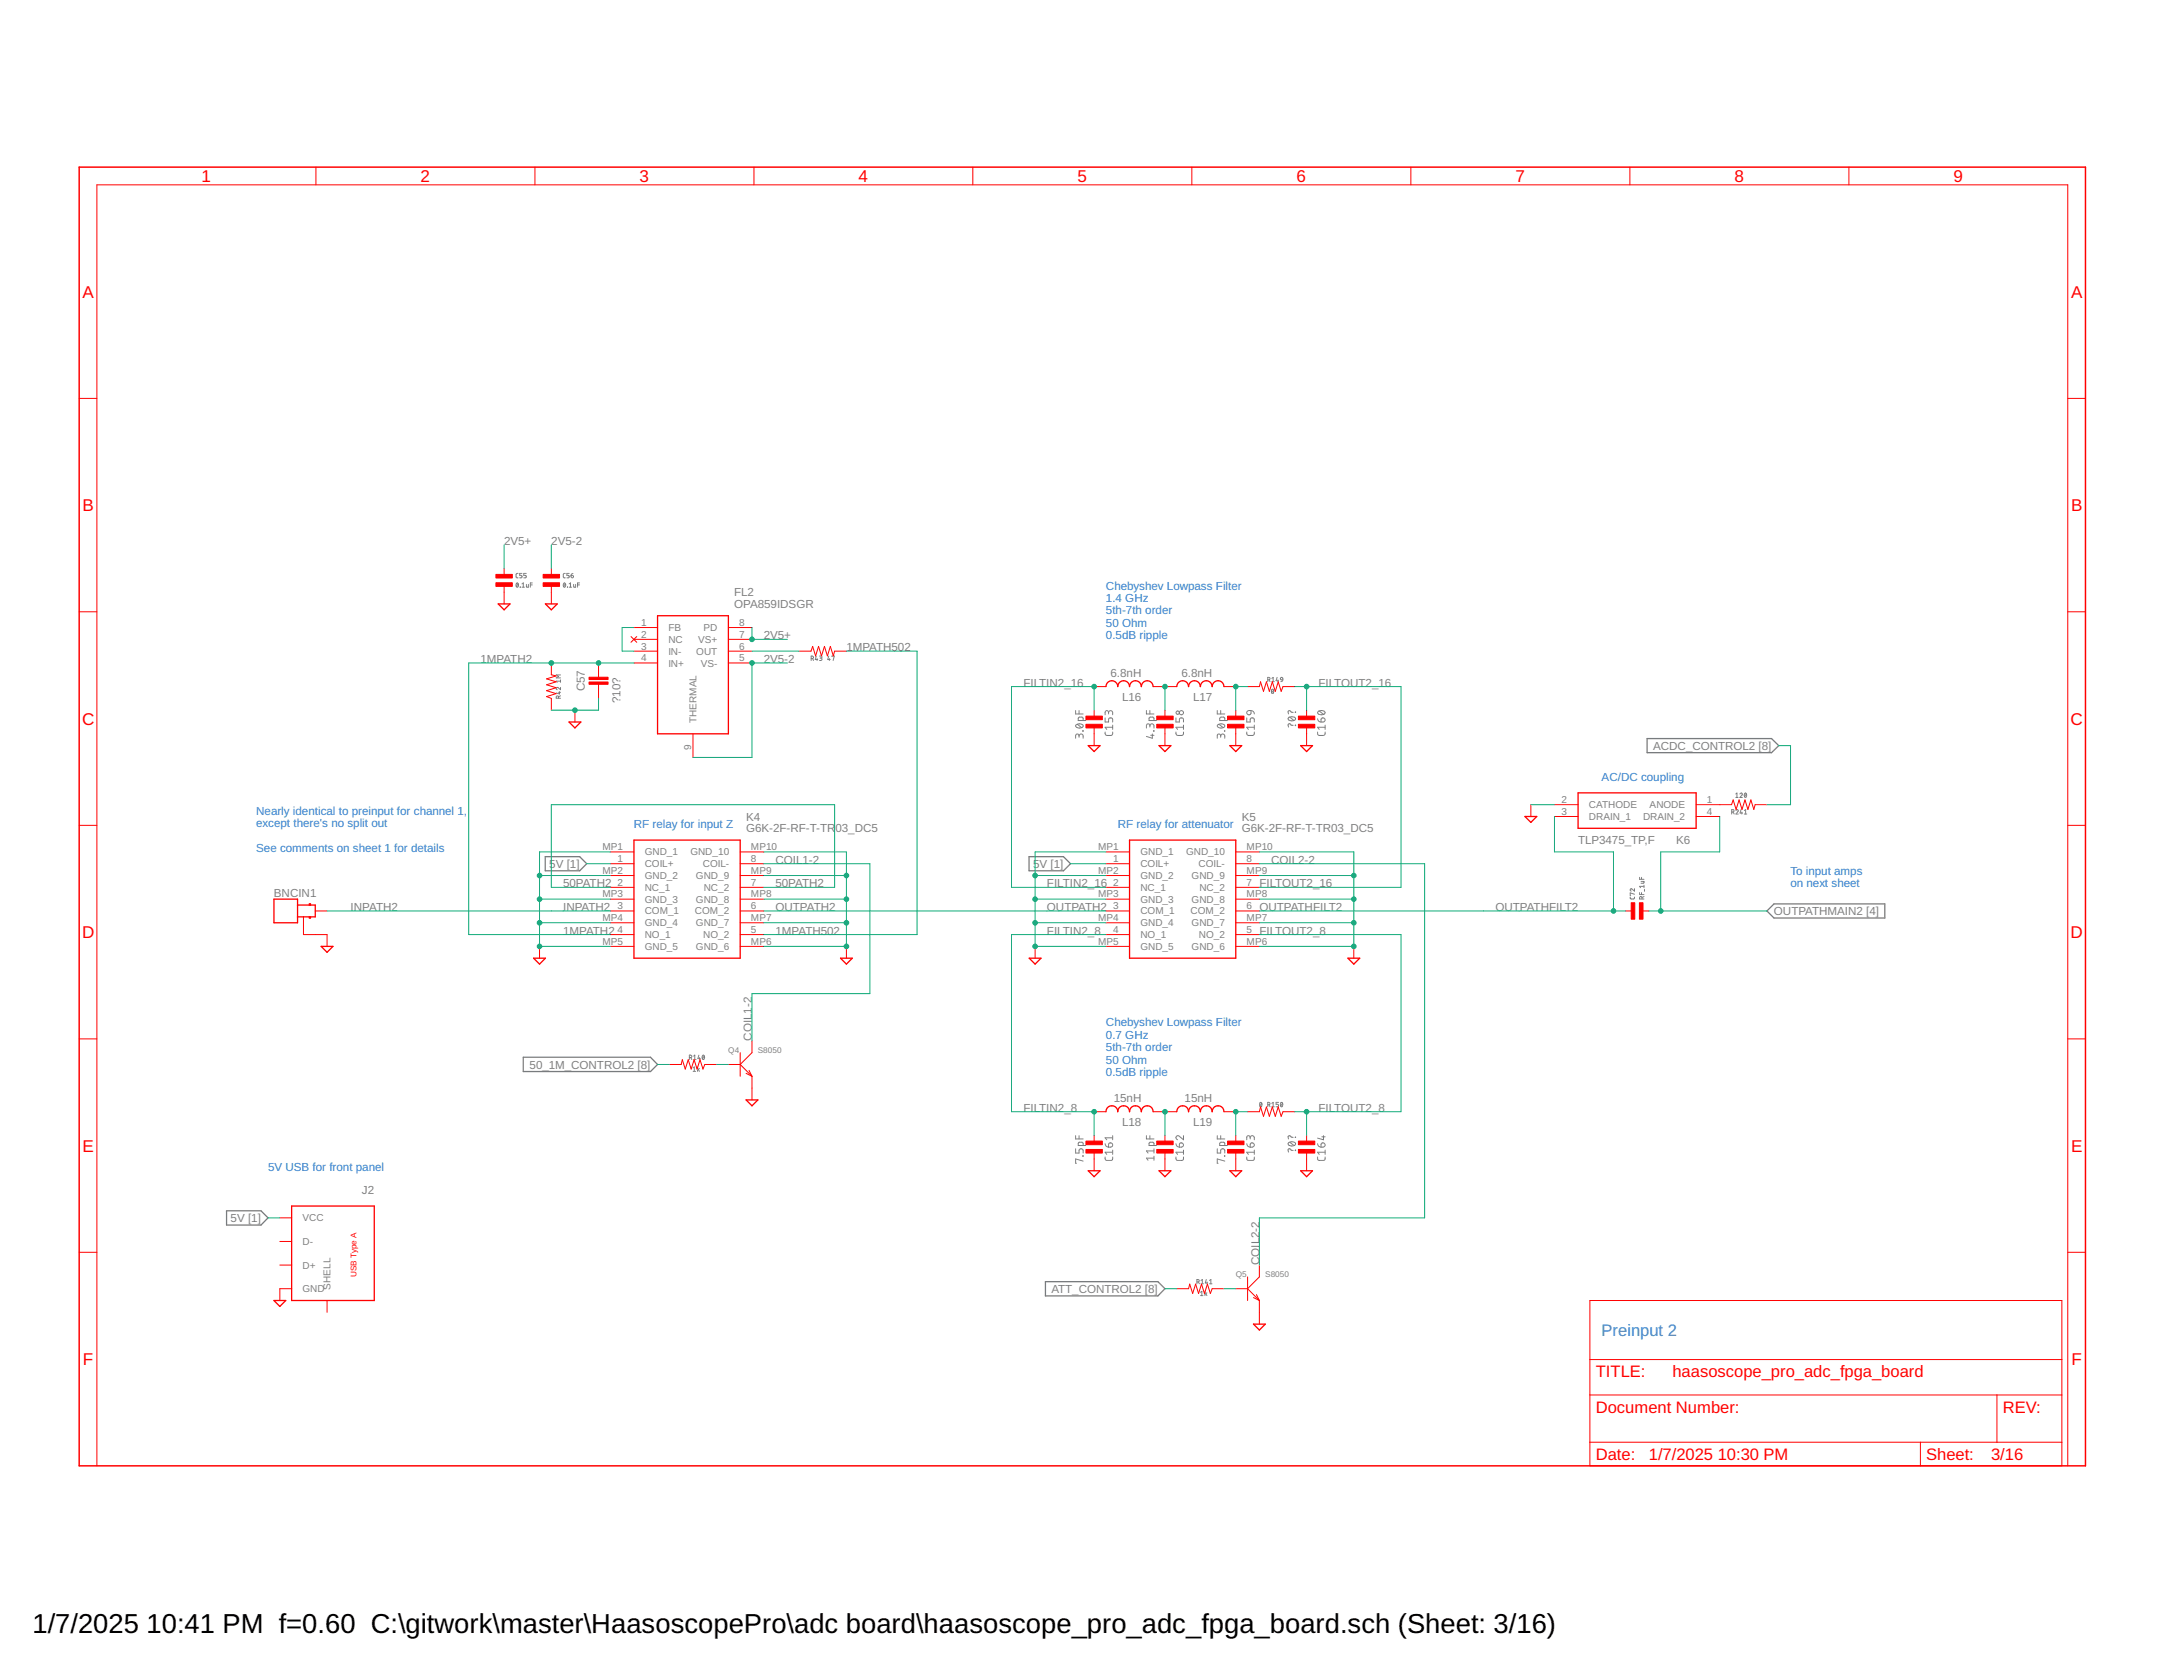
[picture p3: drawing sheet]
<svg xmlns="http://www.w3.org/2000/svg" width="279mm" height="216mm" viewBox="0 0 279 216" stroke-linecap="round" stroke-linejoin="round" font-family="sans-serif">
<g fill="none" stroke="#808080" stroke-width=".13">
<path d="M66.7 75.2a.25 .25 0 0 1 .3 .3 .25 .25 0 0 1-.3 .3l-.1-.2zM66.9 74l-.3 .1 .1 .4 .2 .1M66.9 75.4l-.2 .3M67.2 75.8h.1M67.4 74h-.3v.3h.3v.2l-.3 .1M67.4 75.8h.3M67.4 75.4l.2-.2v.6M67.9 74h-.3v.3h.3v.2l-.3 .1M68 75.4v.4h.2v-.4M68.5 75.5h.2M68.7 75.2h-.2v.6M72.8 75.2a.25 .25 0 0 1 .2 .3 .25 .25 0 0 1-.2 .3l-.1-.2z"/>
<path d="M73 74l-.3 .1v.4l.3 .1M73 75.4l-.3 .3M73.3 75.8h.1M73.5 74h-.3v.3h.3v.2l-.3 .1M73.5 75.8h.3M73.5 75.4l.2-.2v.6M73.7 74.3h.3v.2h-.2zM74 74l-.3 .3M74.1 75.4v.4h.2v-.4M74.6 75.5h.2M74.8 75.2h-.2v.6M72.1 90.1v-.2h-.3v.2h.6"/>
<path d="M72.1 89.3h.3M72.2 89.3v.3l-.4-.2M72.4 88.7v.3l-.3-.2a.15 .15 0 0 0-.3 0 .15 .15 0 0 0 .1 .2M72.4 87.9h-.6l.1 .2M72.4 87.7v.4M72.4 87.1h-.6l.3 .2-.3 .2h.6M72.4 89.8l-.3 .1M104.7 85h.3v-.2l-.3-.1v.5M104.9 85l.1 .2M105.4 84.7l-.1 .4h.3M105.5 85v.2M105.8 84.7l.3 .1v.1h-.2"/>
<path d="M106 84.9l.1 .2-.3 .1M107 84.7l-.1 .4h.3M107.1 85v.2M107.4 84.7h.3l-.1 .5M138.9 91.7v.4h.9M138.9 93.6l.5-.2a.36 .36 0 0 1 .4 .4l-.2 .1h-.4l-.3-.1zM139.1 93.5l.5 .4M139.3 95v-.1a.27 .27 0 0 1 .3-.2 .27 .27 0 0 1 .2 .3v.3M139.3 95.1l-.1-.4h-.2l-.1 .2v.4M139.3 91.7v.4M139.8 94.3v.1zM139.8 93v-.4l-.1-.1-.5 .1v.4h1"/>
<path d="M142.7 94.5v.3l.2 .1h.7l.1-.4M142.7 92.6v.6h.4v-.3a.27 .27 0 0 1 .3-.3 .27 .27 0 0 1 .3 .3v.3M143.1 92a.26 .26 0 0 1 .3-.3 .26 .26 0 0 1 .3 .3v.2M143.1 92.1v-.3l-.2-.1-.2 .1v.4M143.7 93.6v.5M143.7 93.9h-1l.2 .2M148 91.7v.4h1M148.5 93.7a.27 .27 0 0 1 .2-.3 .27 .27 0 0 1 .3 .3v.3M148.5 93.8l-.1-.4h-.3l-.1 .2v.4M148.5 91.7v.4M148.6 94.9h.4M148.8 94.7v.6l-.8-.3"/>
<path d="M148.9 94.3l.1 .1zM149 93v-.4l-.2-.1-.4 .1v.4h.9M151.8 94.5l.1 .3 .1 .1h.7l.1-.4M151.8 92.6v.6h.5v-.3a.27 .27 0 0 1 .2-.3 .27 .27 0 0 1 .3 .3v.3M152.8 93.9h-1l.2 .2M152.8 93.6v.5M157.2 91.7v.4h.9M157.2 93.6l.4-.2a.41 .41 0 0 1 .5 .3 .57 .57 0 0 1-.9 0zM157.4 93.5l.5 .4M157.6 95a.27 .27 0 0 1 .3-.3 .27 .27 0 0 1 .2 .3v.3M157.6 95.1v-.2a.22 .22 0 0 0-.2-.2 .22 .22 0 0 0-.2 .2v.4M157.6 91.7v.4"/>
<path d="M158.1 94.3v.1zM158.1 93v-.4l-.1-.1-.5 .1v.4h1M161 94.5v.3l.2 .1h.6l.1-.4M161 92.6v.6h.4v-.3a.27 .27 0 0 1 .3-.3 .27 .27 0 0 1 .2 .3v.3M161 91.8l.5-.1v.3a.28 .28 0 0 1-.4 .2 .28 .28 0 0 1-.1-.4zM161.5 91.7a.43 .43 0 0 1 .4 .4M161.9 93.9h-.9l.2 .2M161.9 93.6v.5M163.7 87.7h.2v-.3h-.2v.6M163.9 87.7l.1 .3M164.2 87.5l.2-.1v.6M164.2 88h.3"/>
<path d="M164.2 89a.25 .25 0 0 1 .3 .2 .25 .25 0 0 1-.3 .3l-.1-.3zM164.4 89.1l-.2 .3M164.9 87.4l-.1 .4h.3M165 87.7v.3M165.4 87.5h.2v.2h-.2zM165.6 87.7v.2l-.2 .1M166.3 92.6l.5-.1a.38 .38 0 0 1 .5 .3 .57 .57 0 0 1-1 0zM166.5 92.5l.6 .5M167 93.6h-.2l-.2-.2h-.2l-.1 .2 .1 .2M167 91.9l-.6-.2-.1 .2 .1 .2M167.2 93.6h.1zM167.2 91.9h.1z"/>
<path d="M170.1 94.5v.3l.2 .1h.7l.1-.4M170.1 92.8a.43 .43 0 0 0 .5 .4M170.2 91.9l.4-.2a.34 .34 0 0 1 .4 .4l-.4 .1a.41 .41 0 0 1-.5-.2zM170.3 91.8l.6 .4M170.6 92.8a.27 .27 0 0 1 .5 0 .27 .27 0 0 1-.3 .4h-.2zM171.1 93.9h-1l.2 .2M171.1 93.6v.5M210.5 115.8v.2h.1h.4v-.2M211 114.7v.3l-.3-.3h-.2v.2l.1 .1M211 115.4l-.5-.2v.3M211.7 113.2v.3h.6M211.7 115.2v.2h.6"/>
<path d="M211.9 113.7h.4l-.1 .3h-.3M211.9 113.2v.3M211.9 115.2v.2M212 116v-.2l-.2-.1-.1 .3h.6M212.3 115.7l-.3 .1M212.3 114.4h-.6l.1 .2M212.3 114.2v.4M212.3 114.8v.2M223.6 104.8h.2v-.3h-.2v.6M223.8 104.8l.1 .3M224.1 102.5l.2-.2v.6M224.1 102.9h.3"/>
<path d="M224.1 104.6l.2-.1h.1v.2l-.3 .4h.3M224.6 102.5l.2-.2 .1 .1 .1 .2-.4 .3h.4M224.8 104.5l-.1 .4h.3M224.9 104.8v.3M225.2 105.1h.3M225.2 104.6l.2-.1v.6M225.3 102.4a.27 .27 0 0 1 .2 .2 .27 .27 0 0 1-.2 .3l-.1-.3zM225.5 102.5l-.3 .3M89 136.5h.2M89.2 136.5l.1-.2-.3-.1v.5M89.2 136.5l.1 .2M89.5 137.8l.1-.1v.6"/>
<path d="M89.5 138.3h.3M89.6 136.3l.1-.1v.5M89.6 136.7h.3M90.1 137.7v.6M90.2 138l.1 .3M90.2 136.2l-.1 .4h.3M90.3 137.9l-.2 .2M90.3 136.5v.2M90.7 136.2a.27 .27 0 0 1 .3 .3 .27 .27 0 0 1-.3 .2v-.2zM90.9 136.3l-.2 .3M138.9 148.3v.5h.4v-.4l.2-.1 .3 .1v.4M138.9 146.6v.4h.9"/>
<path d="M139.3 146.6v.4M139.8 149.2h.1M139.8 147.8v-.4h-.4l-.2 .1v.3h1M139.8 149.8l-.9-.2v.5h.1M142.7 149.3v.3l.2 .2 .7-.1 .1-.4M142.7 147.6a.43 .43 0 0 0 .4 .4M143.2 147.6a.28 .28 0 0 1 .4 0 .28 .28 0 0 1-.2 .4h-.3zM143.7 146.6v.5M143.7 148.4v.6M143.7 148.7h-1l.2 .3M143.7 146.8h-1l.2 .3M148 146.6v.4h1"/>
<path d="M148.5 146.6v.4M149 147.8l-.1-.4h-.4l-.1 .1v.3h.9M149 148.3v.5M149 149.2v.5M149 149.5h-1l.2 .2M149 148.5h-1l.2 .3M151.8 149.3l.1 .3 .1 .2 .7-.1 .1-.4M151.8 147.6a.43 .43 0 0 0 .5 .4M152.3 147.6a.28 .28 0 0 1 .5 0 .28 .28 0 0 1-.3 .4h-.2zM152.8 146.6v.5l-.5-.5a.26 .26 0 0 0-.5 .1 .26 .26 0 0 0 .2 .4M152.8 148.4v.6M152.8 148.7h-1l.2 .3"/>
<path d="M157.2 148.3v.5h.4v-.4l.2-.1 .3 .1v.4M157.2 146.6v.4h.9M157.6 146.6v.4M158.1 149.2h.1M158.1 147.8v-.4h-.5l-.1 .2v.2h1M158.1 149.8l-.9-.2v.5h.1M161 149.3v.3l.2 .2 .6-.1 .1-.4M161 147.6a.43 .43 0 0 0 .4 .4M161.4 146.8a.27 .27 0 0 1 .3-.2 .27 .27 0 0 1 .2 .2v.3M161.4 147v-.2a.22 .22 0 0 0-.2-.2 .22 .22 0 0 0-.2 .2v.3M161.5 147.5a.28 .28 0 0 1 .4 .2 .28 .28 0 0 1-.2 .3h-.3v-.3zM161.9 148.4v.6"/>
<path d="M161.9 148.7h-.9l.2 .3M162.7 142.3a.27 .27 0 0 1 .2 .2 .27 .27 0 0 1-.2 .3l-.1-.3zM162.9 142.4l-.2 .3M163.7 142.6l.2-.1 .1-.1-.3-.1v.5M163.9 142.6l.1 .2M164.2 142.4l.2-.1v.5M164.2 142.8h.3M165.1 142.3h-.3v.2h.2l.1 .1-.1 .2h-.2M165.4 142.3a.27 .27 0 0 1 .2 .2 .27 .27 0 0 1-.2 .3l-.1-.3zM165.6 142.4l-.2 .3M166.3 147.5l.5-.2a.41 .41 0 0 1 .5 .3 .57 .57 0 0 1-1 0zM166.5 147.4l.6 .4"/>
<path d="M167 148.5l-.6-.2-.1 .1 .1 .3M167 146.8l-.6-.2-.1 .1 .1 .3M167.2 146.7h.1M167.2 148.4l.1 .1zM170.1 149.3v.3l.2 .2 .7-.1 .1-.4M170.1 147.6a.43 .43 0 0 0 .5 .4M170.6 147.6a.28 .28 0 0 1 .5 0 .28 .28 0 0 1-.3 .4h-.2zM170.7 146.7h.4M170.9 146.6v.5l-.8-.2M171.1 148.4v.6M171.1 148.7h-1l.2 .3M154.5 165.4l.3-.1v-.2h-.3v.6"/>
<path d="M154.7 165.4l.2 .3M155 166.8l.2-.2v.6M155 167.2h.3M155.1 165.2l.1-.1v.6M155.1 165.7h.3M155.6 166.6v.6M155.7 166.9l.1 .3M155.7 165.1l-.1 .5h.3M155.8 166.8l-.2 .2M155.9 165.4v.3M156.2 165.7h.3M156.2 165.2l.1-.1v.6"/>
<circle cx="152.1" cy="92" r=".21"/>
<circle cx="152.5" cy="92" r=".27"/>
</g>
<path d="M212.7 95.3h16l1 .9-1 .9h-16zM70.4 110.6h4.4l1 .9-1 .9h-4.4zM132.9 110.6h4.4l.9 .9-.9 .9h-4.4zM229 116.6h14.4v1.9h-14.4l-.9-.9zM67.6 136.4h16.4l.9 1-.9 .9h-16.4zM29.3 156.3h4.4l.9 .9-.9 .9h-4.4zM135 165.4h14.5l.9 .9-.9 .9h-14.5z" fill="none" stroke="#808080" stroke-width=".17"/>
<g fill="none" stroke="#f00" stroke-width=".17">
<path d="M64.3 77.9h1.5l-.7 .8zM70.4 77.9h1.5l-.7 .8zM84.9 79.5h9.1v15.2h-9.1zM73.5 93.2h1.5l-.8 .7zM140.5 96.2h1.5l-.7 .8zM142.8 88.6a.76 .76 0 0 1 .8-.8 .76 .76 0 0 1 .7 .8 .76 .76 0 0 1 .8-.8 .76 .76 0 0 1 .7 .8 .76 .76 0 0 1 .8-.8 .76 .76 0 0 1 .8 .8 .76 .76 0 0 1 .7-.8 .76 .76 0 0 1 .8 .8M149.6 96.2h1.6l-.8 .8zM151.9 88.6a.76 .76 0 0 1 .8-.8 .76 .76 0 0 1 .8 .8 .76 .76 0 0 1 .7-.8 .76 .76 0 0 1 .8 .8 .76 .76 0 0 1 .7-.8 .76 .76 0 0 1 .8 .8 .76 .76 0 0 1 .8-.8 .76 .76 0 0 1 .7 .8M158.8 96.2h1.5l-.7 .8zM167.9 96.2h1.6l-.8 .8zM35.4 116h3v3.1h-3zM38.4 116.8h2.3v1.5h-2.3"/>
<path d="M39.9 116.8v-.2h.2v.2M39.9 118.3v.2h.2v-.2M81.9 108.4h13.7v15.3h-13.7zM145.8 108.4h13.8v15.3h-13.8zM196.9 105.4h1.5l-.7 .7zM203.8 102.3h15.2v4.6h-15.2zM41.5 122.1h1.5l-.8 .8zM68.9 123.7h1.5l-.7 .7zM108.5 123.7h1.5l-.7 .7zM132.9 123.7h1.5l-.8 .7zM174 123.7h1.6l-.8 .7zM37.7 155.6h10.6v12.2h-10.6z"/>
<path d="M96.3 141.9h1.6l-.8 .8zM140.5 151.1h1.5l-.7 .7zM142.8 143.5a.76 .76 0 0 1 .8-.8 .76 .76 0 0 1 .7 .8 .76 .76 0 0 1 .8-.8 .76 .76 0 0 1 .7 .8 .76 .76 0 0 1 .8-.8 .76 .76 0 0 1 .8 .8 .76 .76 0 0 1 .7-.8 .76 .76 0 0 1 .8 .8M149.6 151.1h1.6l-.8 .7zM151.9 143.5a.76 .76 0 0 1 .8-.8 .76 .76 0 0 1 .8 .8 .76 .76 0 0 1 .7-.8 .76 .76 0 0 1 .8 .8 .76 .76 0 0 1 .7-.8 .76 .76 0 0 1 .8 .8 .76 .76 0 0 1 .8-.8 .76 .76 0 0 1 .7 .8M158.8 151.1h1.5l-.7 .7zM167.9 151.1h1.6l-.8 .7zM35.4 167.8h1.5l-.8 .8zM161.8 170.9h1.6l-.8 .7z"/>
</g>
<g fill="none" stroke="#f00" stroke-width=".13">
<path d="M40.8 21.6v2.3M69.1 21.6v2.3M97.3 21.6v2.3M125.6 21.6v2.3M153.9 21.6v2.3M182.2 21.6v2.3M210.4 21.6v2.3M238.7 21.6v2.3M10.2 51.4h2.3M267 51.4h2.3M10.2 79h2.3M65.1 73.4v.9"/>
<path d="M65.1 75.5v2.4M71.2 73.4v.9M71.2 75.5v2.4M267 79h2.3M71.2 85.6v1.5l.6 .1-1.2 .4 1.2 .4-1.2 .4 1.2 .4-1.2 .3 1.2 .4-1.2 .4 .6 .2v1.6M74.2 91.7v1.5M77.3 85.6v1.8M77.3 88.3v1.8M81.5 82.1l.7 .8M81.9 81h3M81.9 82.5h3M81.9 84h3"/>
<path d="M81.9 85.6h3M82.2 82.1l-.7 .8M89.5 94.7v3M94 81h3.1M94 82.5h3.1M94 84h3.1M94 85.6h3.1M103.2 84h1.5l.2-.6 .4 1.2 .4-1.2 .4 1.2 .3-1.2 .4 1.2 .4-1.2 .4 1.2 .2-.6h1.5M141.3 91.7v.9M141.3 93.8v2.4M141.3 88.6h1.5M148.9 88.6h3"/>
<path d="M150.4 91.7v.9M150.4 93.8v2.4M158 88.6h1.6M159.6 91.7v.9M159.6 93.8v2.4M161.1 88.6h1.5l.2-.6 .3 1.2 .4-1.2 .4 1.2 .4-1.2 .4 1.2 .3-1.2 .4 1.2 .3-.6h1.5M168.7 91.7v.9M168.7 93.8v2.4M10.2 106.5h2.3M39.2 118.3v2.3h3v1.5M40.7 117.6h1.5M78.8 117.6h3.1"/>
<path d="M78.8 111.5h3.1M78.8 114.5h3.1M78.8 109.9h3.1M78.8 113h3.1M78.8 116h3.1M78.8 119.1h3.1M95.6 117.6h3M95.6 111.5h3M95.6 114.5h3M95.6 109.9h3M95.6 113h3M95.6 116h3"/>
<path d="M95.6 119.1h3M142.8 117.6h3M142.8 111.5h3M142.8 114.5h3M142.8 109.9h3M142.8 113h3M142.8 116h3M142.8 119.1h3M159.6 117.6h3M159.6 111.5h3M159.6 114.5h3M159.6 109.9h3"/>
<path d="M159.6 113h3M159.6 116h3M159.6 119.1h3M197.7 103.8v1.6M200.7 103.8h3.1M200.7 105.4h3.1M209.8 117.6h1M212 117.6h.9M219 103.8h4.6l.2-.6 .4 1.3 .3-1.3 .4 1.3 .4-1.3 .4 1.3 .4-1.3 .3 1.3 .2-.7h1.5M219 105.4h3M267 106.5h2.3M10.2 134.1h2.3"/>
<path d="M69.7 122.1v1.6M78.8 120.6h3.1M78.8 122.1h3.1M86.4 137.4h1.5l.2-.6 .4 1.2 .4-1.2 .3 1.2 .4-1.2 .4 1.2 .4-1.2 .4 1.2 .2-.6h1.5M94 137.4h1.6M95.6 120.6h3M95.6 135.8v3.1M95.6 137.4l1.5 1.5M95.6 122.1h3M96.3 138.5l.8 .4M96.7 138.1l.4 .8M97.1 134.3v1.5l-1.5 1.6"/>
<path d="M97.1 138.9v3M109.3 122.1v1.6M133.6 122.1v1.6M142.8 120.6h3M142.8 122.1h3M159.6 120.6h3M159.6 122.1h3M174.8 122.1v1.6M267 134.1h2.3M36.1 157.2h1.6M141.3 146.5v.9M141.3 148.6v2.5"/>
<path d="M141.3 143.5h1.5M148.9 143.5h3M150.4 146.5v.9M150.4 148.6v2.5M158 143.5h1.6M159.6 146.5v.9M159.6 148.6v2.5M161.1 143.5h1.5l.2-.6 .3 1.2 .4-1.2 .4 1.2 .4-1.2 .4 1.2 .3-1.2 .4 1.2 .3-.6h1.5M168.7 146.5v.9M168.7 148.6v2.5M10.2 161.6h2.3M36.1 160.2h1.6"/>
<path d="M36.1 163.3h1.6M37.7 166.3h-1.6v1.5M42.2 167.8v1.6M151.9 166.3h1.6l.1-.6 .4 1.2 .4-1.2 .3 1.2 .4-1.2 .4 1.2 .4-1.2 .4 1.2 .2-.6h1.5M159.6 166.3h1.5M161.1 164.8v3M161.1 166.3l1.5 1.5M161.8 167.4l.8 .4M162.2 167.1l.4 .7M162.6 163.3v1.5l-1.5 1.5M162.6 167.8v3.1M205.3 167.8h60.9v21.4h-60.9z"/>
<path d="M205.3 175.5h60.9M267 161.6h2.3M12.5 189.2v-165.3h254.5v165.3M205.3 180h60.9M205.3 186.1h60.9M247.9 186.1v3.1M257.8 180v6.1"/>
</g>
<g fill="#f00" stroke="#f00" stroke-width=".13">
<path d="M64 74.1h2.1v.5h-2.1z"/>
<path d="M64 75.2h2.1v.5h-2.1z"/>
<path d="M70.1 74.1h2.1v.5h-2.1z"/>
<path d="M70.1 75.2h2.1v.5h-2.1z"/>
<path d="M76.1 87.4h2.4v.3h-2.4z"/>
<path d="M76.1 88h2.4v.3h-2.4z"/>
<path d="M210.6 116.5h.5v2.1h-.5z"/>
<path d="M211.7 116.5h.4v2.1h-.4z"/>
<path d="M140.2 92.4h2.1v.5h-2.1z"/>
<path d="M140.2 93.5h2.1v.4h-2.1z"/>
<path d="M149.4 92.4h2.1v.5h-2.1z"/>
<path d="M149.4 93.5h2.1v.4h-2.1z"/>
<path d="M158.5 92.4h2.1v.5h-2.1z"/>
<path d="M158.5 93.5h2.1v.4h-2.1z"/>
<path d="M167.6 92.4h2.2v.5h-2.2z"/>
<path d="M167.6 93.5h2.2v.4h-2.2z"/>
<path d="M140.2 147.3h2.1v.4h-2.1z"/>
<path d="M140.2 148.3h2.1v.5h-2.1z"/>
<path d="M149.4 147.3h2.1v.4h-2.1z"/>
<path d="M149.4 148.3h2.1v.5h-2.1z"/>
<path d="M158.5 147.3h2.1v.4h-2.1z"/>
<path d="M158.5 148.3h2.1v.5h-2.1z"/>
<path d="M167.6 147.3h2.2v.4h-2.2z"/>
<path d="M167.6 148.3h2.2v.5h-2.2z"/>
</g>
<path d="M10.2 21.6h259.1v167.6h-259.1z" fill="none" stroke="#f00" stroke-width=".19"/>
<g fill="none" stroke="#0dab76" stroke-width=".13">
<path d="M65.1 70.3v3.1M71.2 70.3v3.1M77.3 90.1v1.6h-6.1M81.9 85.6h-21.4v35h18.3M81.9 81h-1.6v3h1.6M97.1 81v1.5h4.6M97.1 84h6.1M101.7 85.6h-4.6v12.1h-7.6M109.3 84h9.1v36.6h-19.8M141.3 91.7v-3.1h-10.7v25.9h12.2M150.4 88.6v3.1M161.1 88.6h-1.5v3.1"/>
<path d="M167.2 88.6h13.7v25.9h-18.3M168.7 88.6v3.1M229.7 96.2h1.5v7.6h-3.1M42.2 117.6h36.6M69.7 119.1h9.1M69.7 116h9.1M69.7 113h9.1M75.8 111.5h3M78.8 109.9h-9.1v12.2h9.1M78.8 114.5h-7.6v-10.7h36.6v10.7h-9.2M98.6 109.9h10.7v12.2h-10.7M98.6 119.1h10.7"/>
<path d="M98.6 116h10.7M98.6 113h10.7M98.6 111.5h13.7v16.7h-15.2v6.1M98.6 117.6h44.2M133.6 119.1h9.2M133.6 116h9.2M133.6 113h9.2M138.2 111.5h4.6M142.8 109.9h-9.2v12.2h9.2M162.6 109.9h12.2v12.2h-12.2M162.6 119.1h12.2M162.6 116h12.2"/>
<path d="M162.6 113h12.2M162.6 117.6h47.2M162.6 111.5h21.3v45.7h-21.3v6.1M197.7 103.8h3M200.7 105.4v4.5h7.6v7.7M212.9 117.6h15.2M222 105.4v4.5h-7.6v7.7M84.9 137.4h1.5M92.5 137.4h1.5M142.8 120.6h-12.2v22.9h10.7v3M162.6 120.6h18.3v22.9h-13.7M34.6 157.2h1.5"/>
<path d="M150.4 143.5v3M161.1 143.5h-1.5v3M168.7 143.5v3M150.4 166.3h1.5M158 166.3h1.6"/>
</g>
<g fill="#0dab76" stroke="#0dab76" stroke-width=".13">
<circle cx="74.2" cy="91.7" r=".3"/>
<circle cx="69.7" cy="122.1" r=".3"/>
<circle cx="69.7" cy="119.1" r=".3"/>
<circle cx="69.7" cy="116" r=".3"/>
<circle cx="69.7" cy="113" r=".3"/>
<circle cx="109.3" cy="122.1" r=".3"/>
<circle cx="109.3" cy="119.1" r=".3"/>
<circle cx="109.3" cy="116" r=".3"/>
<circle cx="109.3" cy="113" r=".3"/>
<circle cx="133.6" cy="122.1" r=".3"/>
<circle cx="133.6" cy="119.1" r=".3"/>
<circle cx="133.6" cy="116" r=".3"/>
<circle cx="133.6" cy="113" r=".3"/>
<circle cx="174.8" cy="122.1" r=".3"/>
<circle cx="174.8" cy="119.1" r=".3"/>
<circle cx="174.8" cy="116" r=".3"/>
<circle cx="174.8" cy="113" r=".3"/>
<circle cx="97.1" cy="82.5" r=".3"/>
<circle cx="97.1" cy="85.6" r=".3"/>
<circle cx="77.3" cy="85.6" r=".3"/>
<circle cx="71.2" cy="85.6" r=".3"/>
<circle cx="208.3" cy="117.6" r=".3"/>
<circle cx="168.7" cy="88.6" r=".3"/>
<circle cx="214.4" cy="117.6" r=".3"/>
<circle cx="141.3" cy="88.6" r=".3"/>
<circle cx="141.3" cy="143.5" r=".3"/>
<circle cx="168.7" cy="143.5" r=".3"/>
<circle cx="159.6" cy="88.6" r=".3"/>
<circle cx="150.4" cy="88.6" r=".3"/>
<circle cx="150.4" cy="143.5" r=".3"/>
<circle cx="159.6" cy="143.5" r=".3"/>
</g>
<g font-size="3.5">
<text x="4.2" y="210.7">1/7/2025</text>
<text x="18.9" y="210.7">10:41 PM f=0.60 C:\gitwork\master\HaasoscopePro\adc board\haasoscope_pro_adc_fpga_board.sch (Sheet: 3/16)</text>
</g>
<g font-size="2.2" fill="#f00">
<text x="26" y="23.5">1</text>
<text x="54.3" y="23.5">2</text>
<text x="82.6" y="23.5">3</text>
<text x="110.9" y="23.5">4</text>
<text x="139.1" y="23.5">5</text>
<text x="167.4" y="23.5">6</text>
<text x="195.7" y="23.5">7</text>
<text x="224" y="23.5">8</text>
<text x="252.2" y="23.5">9</text>
<text x="10.7" y="38.4">A</text>
<text x="267.4" y="38.4">A</text>
<text x="10.7" y="66">B</text>
<text x="267.4" y="66">B</text>
<text x="10.6" y="93.5">C</text>
<text x="267.3" y="93.5">C</text>
<text x="10.6" y="121.1">D</text>
<text x="267.3" y="121.1">D</text>
<text x="10.7" y="148.6">E</text>
<text x="267.4" y="148.6">E</text>
<text x="10.7" y="176.2">F</text>
<text x="267.4" y="176.2">F</text>
</g>
<text font-size="2.1" fill="#2c7bce" x="206.8" y="172.4">Preinput 2</text>
<g font-size="2.1" fill="#f00">
<text x="206" y="177.7">TITLE:</text>
<text x="215.9" y="177.7">haasoscope_pro_adc_fpga_board</text>
<text x="206" y="182.3">Document Number:</text>
<text x="258.6" y="182.3">REV:</text>
<text x="206" y="188.4">Date:</text>
<text x="212.9" y="188.4">1/7/2025</text>
<text x="221.8" y="188.4">10:30 PM</text>
<text x="248.7" y="188.4">Sheet:</text>
<text x="257.1" y="188.4">3/16</text>
</g>
<g font-size="1.5" fill="#808080">
<text x="65.1" y="70.3">2V5+</text>
<text x="71.2" y="70.3">2V5-2</text>
<text x="94.8" y="76.9">FL2</text>
<text x="94.8" y="78.5">OPA859IDSGR</text>
<text x="98.6" y="82.5">2V5+</text>
<text x="62" y="85.6">1MPATH2</text>
<text x="75.5" y="89.2" transform="rotate(-90 75.5 89.2)">C57</text>
<text x="98.6" y="85.6">2V5-2</text>
<text x="109.3" y="84">1MPATH502</text>
<text x="132.1" y="88.6">FILTIN2_16</text>
<text x="143.4" y="87.4">6.8nH</text>
<text x="152.5" y="87.4">6.8nH</text>
<text x="170.2" y="88.6">FILTOUT2_16</text>
<text x="80.1" y="90.7" transform="rotate(-90 80.1 90.7)">?10?</text>
<text x="144.9" y="90.4">L16</text>
<text x="154" y="90.4">L17</text>
<text x="213.5" y="96.8">ACDC_CONTROL2 [8]</text>
<text x="96.3" y="107.4">G6K-2F-RF-T-TR</text>
<text x="96.3" y="105.9">K4</text>
<text x="107.9" y="107.4">03_DC5</text>
<text x="160.3" y="107.4">G6K-2F-RF-T-TR03_DC5</text>
<text x="160.3" y="105.9">K5</text>
<text x="70.9" y="112">5V [1]</text>
<text x="100.1" y="111.5">COIL1-2</text>
<text x="133.4" y="112">5V [1]</text>
<text x="164.1" y="111.5">COIL2-2</text>
<text x="203.7" y="108.9">TLP3475_TP,F</text>
<text x="216.4" y="108.9">K6</text>
<text x="35.4" y="115.7">BNCIN1</text>
<text x="45.3" y="117.6">INPATH2</text>
<text x="72.7" y="117.6">INPATH2</text>
<text x="72.7" y="114.5">50PATH2</text>
<text x="100.1" y="117.6">OUTPATH2</text>
<text x="100.1" y="114.5">50PATH2</text>
<text x="135.2" y="117.6">OUTPATH2</text>
<text x="135.2" y="114.5">FILTIN2_16</text>
<text x="162.6" y="117.6">OUTPATHFILT2</text>
<text x="162.6" y="114.5">FILTOUT2_16</text>
<text x="193.1" y="117.6">OUTPATHFILT2</text>
<text x="229" y="118.1">OUTPATHMAIN2 [4]</text>
<text x="72.7" y="120.6">1MPATH2</text>
<text x="100.1" y="120.6">1MPATH502</text>
<text x="135.2" y="120.6">FILTIN2_8</text>
<text x="162.6" y="120.6">FILTOUT2_8</text>
<text x="68.4" y="137.9">50_1M_CONTROL2 [8]</text>
<text x="97.1" y="134.3" transform="rotate(-90 97.1 134.3)">COIL1-2</text>
<text x="132.1" y="143.5">FILTIN2_8</text>
<text x="143.8" y="142.2">15nH</text>
<text x="153" y="142.2">15nH</text>
<text x="170.2" y="143.5">FILTOUT2_8</text>
<text x="144.9" y="145.3">L18</text>
<text x="154" y="145.3">L19</text>
<text x="46.7" y="154.1">J2</text>
<text x="29.8" y="157.7">5V [1]</text>
<text x="135.7" y="166.8">ATT_CONTROL2 [8]</text>
<text x="162.6" y="163.3" transform="rotate(-90 162.6 163.3)">COIL2-2</text>
</g>
<g font-size="1.5" fill="#2c7bce">
<text x="142.8" y="76.1">Chebyshev Lowpass Filter</text>
<text x="142.8" y="77.7">1.4 GHz</text>
<text x="142.8" y="79.3">5th-7th order</text>
<text x="142.8" y="80.9">50 Ohm</text>
<text x="142.8" y="82.5">0.5dB ripple</text>
<text x="206.8" y="100.8">AC/DC coupling</text>
<text x="33.1" y="105.1">Nearly identical to preinput for channel 1,</text>
<text x="33.1" y="106.7">except there's no split out</text>
<text x="81.8" y="106.9">RF relay for input Z</text>
<text x="144.3" y="106.9">RF relay for attenuator</text>
<text x="33.1" y="109.9">See comments on sheet 1 for details</text>
<text x="231.2" y="112.9">To input amps</text>
<text x="231.2" y="114.5">on next sheet</text>
<text x="142.8" y="132.5">Chebyshev Lowpass Filter</text>
<text x="142.8" y="134.1">0.7 GHz</text>
<text x="142.8" y="135.7">5th-7th order</text>
<text x="142.8" y="137.3">50 Ohm</text>
<text x="142.8" y="138.9">0.5dB ripple</text>
<text x="34.6" y="151.1">5V USB for front panel</text>
</g>
<g font-size="1.3" fill="#808080">
<text x="82.8" y="80.8">1</text>
<text x="82.8" y="82.3">2</text>
<text x="82.8" y="83.8">3</text>
<text x="86.3" y="81.4">FB</text>
<text x="86.3" y="83">NC</text>
<text x="90.1" y="83">VS+</text>
<text x="90.8" y="81.4">PD</text>
<text x="95.4" y="80.8">8</text>
<text x="95.4" y="82.3">7</text>
<text x="95.4" y="83.8">6</text>
<text x="82.8" y="85.3">4</text>
<text x="86.3" y="84.5">IN-</text>
<text x="86.3" y="86">IN+</text>
<text x="89.9" y="84.5">OUT</text>
<text x="90.5" y="86">VS-</text>
<text x="95.4" y="85.3">5</text>
<text x="89.9" y="93.3" transform="rotate(-90 89.9 93.3)">THERMAL</text>
<text x="89.3" y="96.8" transform="rotate(-90 89.3 96.8)">9</text>
<text x="201.6" y="103.6">2</text>
<text x="201.6" y="105.2">3</text>
<text x="205.1" y="104.3">CATHODE</text>
<text x="205.1" y="105.8">DRAIN_1</text>
<text x="212.1" y="105.8">DRAIN_2</text>
<text x="213" y="104.3">ANODE</text>
<text x="220.4" y="103.6">1</text>
<text x="220.4" y="105.2">4</text>
<text x="77.8" y="109.7">MP1</text>
<text x="77.8" y="112.8">MP2</text>
<text x="79.7" y="111.2">1</text>
<text x="83.2" y="111.9">COIL+</text>
<text x="83.2" y="110.4">GND_1</text>
<text x="83.2" y="113.4">GND_2</text>
<text x="89.1" y="110.4">GND_10</text>
<text x="89.9" y="113.4">GND_9</text>
<text x="90.7" y="111.9">COIL-</text>
<text x="97" y="111.2">8</text>
<text x="97" y="112.8">MP9</text>
<text x="97" y="109.7">MP10</text>
<text x="141.8" y="109.7">MP1</text>
<text x="141.8" y="112.8">MP2</text>
<text x="143.7" y="111.2">1</text>
<text x="147.2" y="111.9">COIL+</text>
<text x="147.2" y="110.4">GND_1</text>
<text x="147.2" y="113.4">GND_2</text>
<text x="153.1" y="110.4">GND_10</text>
<text x="153.9" y="113.4">GND_9</text>
<text x="154.7" y="111.9">COIL-</text>
<text x="161" y="111.2">8</text>
<text x="161" y="112.8">MP9</text>
<text x="161" y="109.7">MP10</text>
<text x="77.8" y="115.8">MP3</text>
<text x="77.8" y="118.9">MP4</text>
<text x="79.7" y="114.3">2</text>
<text x="79.7" y="117.3">3</text>
<text x="83.2" y="115">NC_1</text>
<text x="83.2" y="118">COM_1</text>
<text x="83.2" y="116.5">GND_3</text>
<text x="83.2" y="119.5">GND_4</text>
<text x="89.7" y="118">COM_2</text>
<text x="89.9" y="119.5">GND_7</text>
<text x="89.9" y="116.5">GND_8</text>
<text x="90.9" y="115">NC_2</text>
<text x="97" y="117.3">6</text>
<text x="97" y="114.3">7</text>
<text x="97" y="118.9">MP7</text>
<text x="97" y="115.8">MP8</text>
<text x="141.8" y="115.8">MP3</text>
<text x="141.8" y="118.9">MP4</text>
<text x="143.7" y="114.3">2</text>
<text x="143.7" y="117.3">3</text>
<text x="147.2" y="115">NC_1</text>
<text x="147.2" y="118">COM_1</text>
<text x="147.2" y="116.5">GND_3</text>
<text x="147.2" y="119.5">GND_4</text>
<text x="153.7" y="118">COM_2</text>
<text x="153.9" y="119.5">GND_7</text>
<text x="153.9" y="116.5">GND_8</text>
<text x="154.9" y="115">NC_2</text>
<text x="161" y="117.3">6</text>
<text x="161" y="114.3">7</text>
<text x="161" y="118.9">MP7</text>
<text x="161" y="115.8">MP8</text>
<text x="77.8" y="121.9">MP5</text>
<text x="79.7" y="120.4">4</text>
<text x="83.2" y="121.1">NO_1</text>
<text x="83.2" y="122.6">GND_5</text>
<text x="89.9" y="122.6">GND_6</text>
<text x="90.8" y="121.1">NO_2</text>
<text x="97" y="120.4">5</text>
<text x="97" y="121.9">MP6</text>
<text x="141.8" y="121.9">MP5</text>
<text x="143.7" y="120.4">4</text>
<text x="147.2" y="121.1">NO_1</text>
<text x="147.2" y="122.6">GND_5</text>
<text x="153.9" y="122.6">GND_6</text>
<text x="154.8" y="121.1">NO_2</text>
<text x="161" y="120.4">5</text>
<text x="161" y="121.9">MP6</text>
<text x="39.1" y="157.6">VCC</text>
<text x="39.1" y="160.7">D-</text>
<text x="39.1" y="163.7">D+</text>
<text x="39.1" y="166.8">GND</text>
<text x="42.7" y="166.4" transform="rotate(-90 42.7 166.4)">SHELL</text>
</g>
<g font-size="1.1" fill="#808080">
<text x="94" y="135.8">Q4</text>
<text x="97.8" y="135.8">S8050</text>
<text x="159.6" y="164.8">Q5</text>
<text x="163.4" y="164.8">S8050</text>
</g>
<text font-size="1.1" fill="#f00" x="46" y="164.8" transform="rotate(-90 46 164.8)">USB Type A</text>
</svg>
